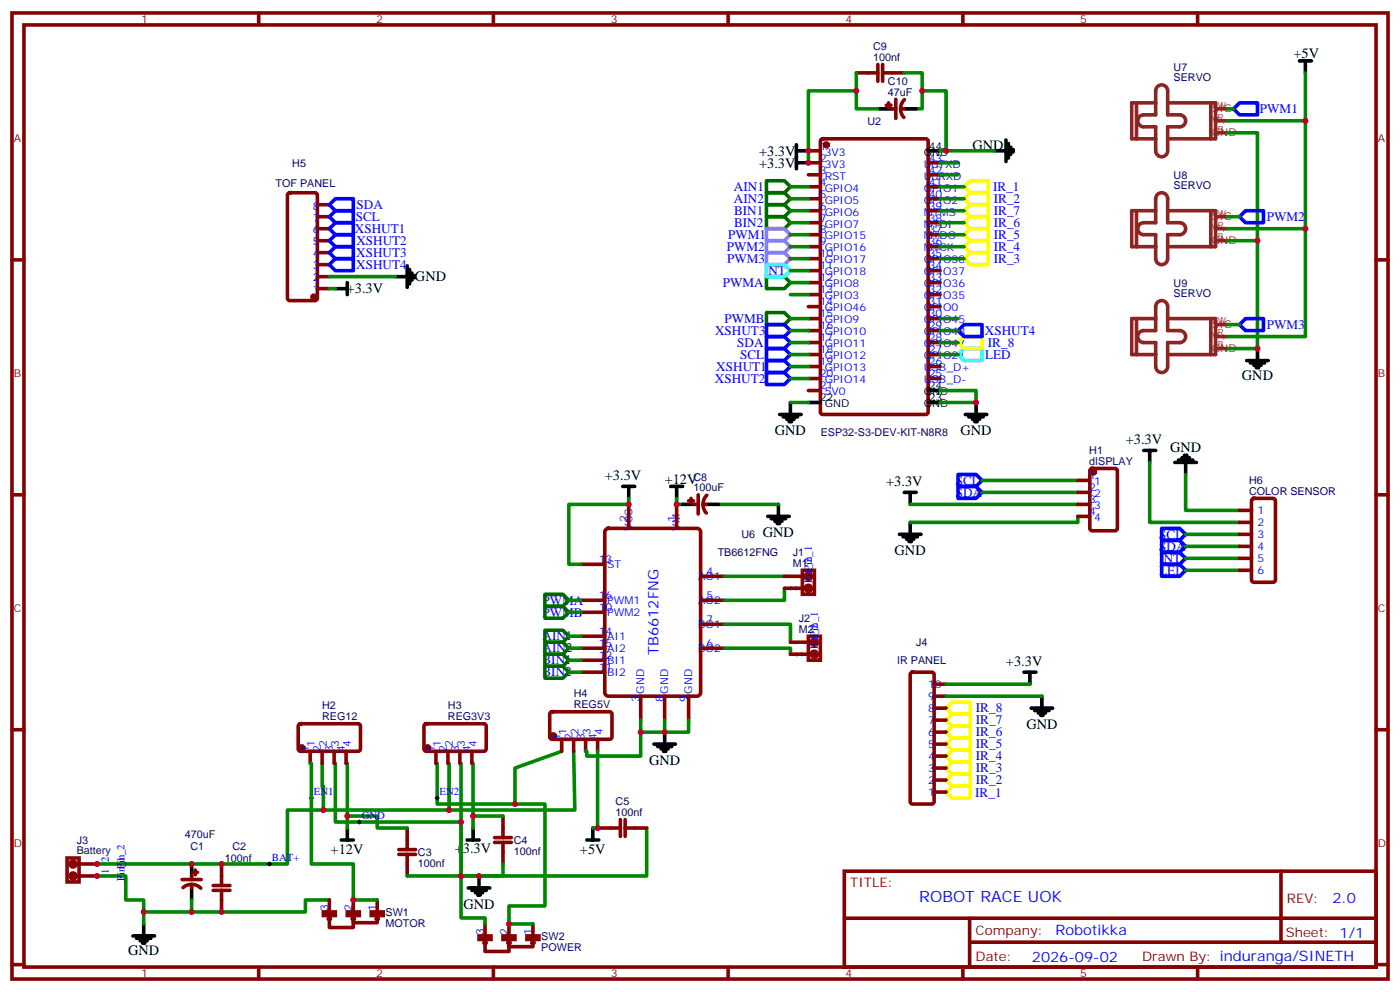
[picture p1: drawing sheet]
<svg xmlns="http://www.w3.org/2000/svg" width="412mm" height="292mm" viewBox="0 0 412 292" stroke-linecap="round" stroke-linejoin="round" font-family="sans-serif">
<g fill="none" stroke="#870000" stroke-width="1.1">
<path d="M3.5 3.8h405.4v284.3h-405.4zM7.1 7.3h398.2v277.3h-398.2zM76.2 3.8v3.5M145.3 3.8v3.5M214.5 3.8v3.5M258.6 19v4.9M260 19v4.9M283.6 3.8v3.5M352.8 3.8v3.5M252.2 21.4h6.4M260 21.4h6.3M261.1 31h1.4"/>
<path d="M261.8 30.3v1.4M262.8 32h1.1M263.9 29.2v5.7M265.3 32h1M266.4 29.3a3.8 3.8 0 0 0-.1 5.3M84.9 56.9l.5-.2h7.4l.6 .5 .1 30.6-.5 .6-7.6 .1-.7-.5v-30.6zM238.1 44.4h3.6M238.1 47.9h3.6M238.1 51.4h3.6M238.1 55h3.6M238.1 58.5h3.6M241.9 41.1l.5-.2h30.3l.6 .4 .1 80-.5 .6-30.5 .1-.7-.5v-79.9z"/>
<path d="M273.4 47.9h3.5M273.4 51.4h3.5M273.4 55h3.5M273.4 58.5h3.5M3.5 76.5h3.6M93.5 77.9h3.5M93.5 74.4h3.5M93.5 70.8h3.5M93.5 67.3h3.5M93.5 63.8h3.5M93.5 60.3h3.5M238.1 62h3.6"/>
<path d="M238.1 65.5h3.6M238.1 69.1h3.6M238.1 72.6h3.6M238.1 76.1h3.6M238.1 79.7h3.6M273.4 62h3.5M273.4 65.5h3.5M273.4 69.1h3.5M273.4 72.6h3.5M273.4 76.1h3.5M273.4 79.7h3.5M405.3 76.5h3.6"/>
<path d="M93.5 84.9h3.5M93.5 81.4h3.5M238.1 83.2h3.6M238.1 86.7h3.6M238.1 90.2h3.6M238.1 93.8h3.6M238.1 97.3h3.6M273.4 83.2h3.5M273.4 86.7h3.5M273.4 90.2h3.5M273.4 93.8h3.5M273.4 97.3h3.5"/>
<path d="M238.1 100.8h3.6M238.1 104.4h3.6M238.1 107.9h3.6M238.1 111.4h3.6M238.1 114.9h3.6M273.4 100.8h3.5M273.4 104.4h3.5M273.4 107.9h3.5M273.4 111.4h3.5M321.3 138.1l.4-.2h6.7l.7 .4v17.2l-.4 .7h-7l-.6-.5-.1-17.1zM3.5 145.6h3.6M178.4 155.9l.8-.4h26.1l.9 .4 .2 .7v47.2l-.5 .9-.6 .2h-26.1l-.8-.5-.2-.6v-47.2z"/>
<path d="M185.2 148.4v7.1M199.3 148.4v7.1M202.8 147.4h1.5M203.6 146.7v1.4M204.6 148.4h1.1M205.7 145.6v5.7M207.1 148.4h1M208.2 145.7a3.8 3.8 0 0 0-.1 5.3M317.5 148.4h3.5M317.5 141.4h3.5M317.5 144.9h3.5M317.5 152h3.5"/>
<path d="M365.1 150.2h3.6M365.1 153.7h3.6M365.1 157.3h3.6M368.9 146.9l.5-.2h5.6l.7 .4v23.6l-.5 .6-5.8 .1-.7-.5v-23.5zM405.3 145.6h3.6M171.1 176.7h7.1M171.1 166.1h7.1M206.4 169.6h7M206.4 176.7h7M231.1 169.6h5.3M231.1 173.1h5.3M365.1 160.8h3.6"/>
<path d="M365.1 164.3h3.6M365.1 167.9h3.6M171.1 190.8h7.1M171.1 197.8h7.1M171.1 194.3h7.1M171.1 187.3h7.1M171.1 180.2h7.1M206.4 183.7h7M206.4 190.8h7M232.8 189h5.3M232.8 192.5h5.3M268.3 198l.5-.2h5.7l.5 .2 .2 .5v37.4l-.3 .5-.4 .2h-5.7l-.5-.2-.2-.5v-37.4z"/>
<path d="M3.5 214.8h3.6M88.1 213.2l.4-.2 17.3 .1 .4 .6-.1 7-.6 .4h-17.2l-.5-.7v-6.7zM125.1 213.2l.5-.2 17.2 .1 .4 .6v7l-.7 .4h-17.2l-.4-.7v-6.7zM162.2 209.7l.4-.2h17.2l.5 .7-.1 7-.6 .4-17.2-.1-.5-.6v-6.7zM165.5 217.6v3.5M169 217.6v3.5M172.5 217.6v3.5M176 217.6v3.5M188.7 204.9v7M195.8 204.9v7M202.8 204.9v7M275.2 219h3.5"/>
<path d="M275.2 215.5h3.5M275.2 211.9h3.5M275.2 208.4h3.5M275.2 204.9h3.5M275.2 201.4h3.5M405.3 214.8h3.6M91.4 221.1v3.5M94.9 221.1v3.5M98.4 221.1v3.5M102 221.1v3.5M128.4 221.1v3.5M131.9 221.1v3.5"/>
<path d="M135.5 221.1v3.5M139 221.1v3.5M275.2 233.1h3.5M275.2 229.6h3.5M275.2 226.1h3.5M275.2 222.5h3.5M23.3 257.8h5.3M23.3 254.3h5.3M53.6 258.9h5.7M56.4 257.8v1.1M56.8 256.8h1.4M57.5 256v1.5"/>
<path d="M65.3 254.3v6.3M117.5 250h4.9M117.5 251.5h4.9M119.9 243.7v6.3M119.9 251.5v6.3M145.7 246.5h4.9M145.7 247.9h4.9M148.2 240.2v6.3M148.2 247.9v6.4M176.4 243.7h6.3M182.7 241.2v5M184.1 243.7h6.4"/>
<path d="M184.1 241.2v5M248.7 256.4h156.6v28.2h-156.6zM377.3 256.4v20.9M53.9 261.2a3.8 3.8 0 0 1 5.3 .2M56.4 260.3v1M62.8 262h4.9M62.8 260.6h4.9M65.3 262v6.4M95.2 268.4h3.6v1.1h-3.6zM97 269.5v3.5h7.1v-1.8M97 264.9v3.5M97 269.5l.4 1"/>
<path d="M97 269.5l-.3 1M102.3 268.4h3.5v1.1h-3.5zM104.1 269.5v2.1h7v-2.1M104.1 264.9v3.5M104.1 269.5l.3 1M104.1 269.5l-.4 1M109.4 268.4h3.5v1.1h-3.5zM111.1 264.9v3.5M111.1 269.5l.4 1M111.1 269.5l-.3 1M141.1 275.4h3.5v1.1h-3.5zM142.9 276.5v3.5h7v-1.7"/>
<path d="M142.9 271.9v3.5M142.9 276.5l.3 1.1M142.9 276.5l-.4 1.1M148.2 275.4h3.5v1.1h-3.5zM149.9 276.5v2.1h7.1v-2.1M149.9 271.9v3.5M149.9 276.5l.4 1.1M149.9 276.5l-.3 1.1M155.2 275.4h3.5v1.1h-3.5zM157 271.9v3.5M157 276.5l.3 1.1M157 276.5l-.4 1.1"/>
<path d="M248.7 270.2h156.5M285.6 277.3h119.6M285.6 270.2v14.2M3.5 283.9h3.6M76.2 284.6v3.5M145.3 284.6v3.5M214.5 284.6v3.5M283.6 284.6v3.5M352.8 284.6v3.5M405.3 283.9h3.6"/>
</g>
<g fill="#870000" stroke="#870000" stroke-width="1.1">
<circle cx="243.4" cy="42.6" r=".53"/>
<circle cx="88.9" cy="220.1" r=".53"/>
<circle cx="125.9" cy="220.1" r=".53"/>
<circle cx="163" cy="216.5" r=".53"/>
<circle cx="92.4" cy="87.4" r=".53"/>
<circle cx="322.1" cy="138.9" r=".53"/>
</g>
<g fill="none" stroke="#000" stroke-width="1.1">
<path d="M382.8 17.9h3.5M384.5 17.9v3.5M259.3 32h3.5M266.3 32h3.6M234.6 44.4h3.5M234.6 42.6v7.1M234.6 47.9h3.5M273.4 44.4h3.5M292.8 44.4h3.5M296.3 41.2v6.4M297 42.3v4.2M297.7 43.3v2.1"/>
<path d="M298.4 44v.7M119.9 78.2v6.4M120.6 79.3v4.2M98.8 84.9h3.5M102.3 83.2v3.5M116.4 81.4h3.5M121.4 80.4v2.1M122.1 81.1v.7M232.8 118.5v3.5M238.1 118.5h3.6M273.4 118.5h3.5M273.4 114.9h3.5"/>
<path d="M287.5 118.5v3.5M367.2 106.1h6.4M368.3 106.8h4.2M369.4 107.5h2.1M370.1 108.2h.7M370.4 102.6v3.5M229.7 122h6.3M230.7 122.7h4.2M231.8 123.4h2.1M232.5 124.1h.7M284.3 122h6.4M285.4 122.7h4.2"/>
<path d="M286.5 123.4h2.1M287.2 124.1h.7M336.9 132.6h3.5M338.7 132.6v3.5M346.1 136.1h6.3M347.1 135.4h4.3M348.2 134.7h2.1M348.9 134h.7M349.2 136.1v3.5M183.4 143.2h3.6M185.2 143.2v3.5M197.6 143.2h3.5"/>
<path d="M199.3 143.2v3.5M201.1 148.4h3.5M208.1 148.4h3.6M226.1 152h6.4M227.2 152.7h4.2M228.2 153.4h2.2M229 154.1h.7M229.3 148.4v3.6M264.9 157.3h6.4M266 158h4.2M266.3 144.9h3.6M267.1 158.7h2.1"/>
<path d="M267.8 159.4h.7M268.1 144.9v3.5M268.1 153.7v3.6M301.6 197.8h3.6M303.4 197.8v3.6M192.6 219h6.4M193.7 219.7h4.2M195.8 215.5v3.5M303.7 208.4h6.4M304.8 209.1h4.2M305.9 209.8h2.1M306.6 210.5h.7"/>
<path d="M306.9 204.9v3.5M194.7 220.4h2.1M195.4 221.1h.7M56.4 254.3v3.5M100.5 247.2h3.6M102.3 243.7v3.5M137.6 247.2h3.5M139.3 243.7v3.5M141.1 257.8v3.5M172.9 247.2h3.5M174.6 243.7v3.5M39.2 275.4h6.3"/>
<path d="M40.2 276.2h4.2M41.3 276.9h2.1M42 277.6h.7M42.3 271.9v3.5M56.4 261.3v3.6M137.9 261.3h6.4M139 262h4.2M140.1 262.7h2.1M140.8 263.5h.7"/>
</g>
<g fill="none" stroke="#8c2424" stroke-width="1.1">
<path d="M334.8 30.3v10.6M340.4 30.3h-7v10.6h7M340.9 25.5a1.76 1.76 0 0 1 2-.4 1.76 1.76 0 0 1 1.1 1.6v7.1h3.5a1.76 1.76 0 0 1 1.8 1.8 1.76 1.76 0 0 1-1.8 1.7h-3.5v7.1a1.76 1.76 0 0 1-1.8 1.7 1.76 1.76 0 0 1-1.8-1.7v-7.1h-3.5a1.76 1.76 0 0 1-1.8-1.7 1.76 1.76 0 0 1 1.8-1.8h3.5v-7.1zM344 30.3h14.1v10.6h-14.1M356.7 30.3v10.6M358.1 39.1h3.5M358.1 35.6h3.5M358.1 32h3.5M340.9 57.2a1.76 1.76 0 0 1 2-.3 1.76 1.76 0 0 1 1.1 1.6v7h3.5a1.76 1.76 0 0 1 1.8 1.8 1.76 1.76 0 0 1-1.8 1.8h-3.5v7a1.76 1.76 0 0 1-1.8 1.8 1.76 1.76 0 0 1-1.8-1.8v-7h-3.5a1.76 1.76 0 0 1-1.8-1.8 1.76 1.76 0 0 1 1.8-1.8h3.5v-7zM334.8 62v10.6M340.4 62h-7v10.6h7M344 62h14.1v10.6h-14.1"/>
<path d="M356.7 62v10.6M358.1 70.8h3.5M358.1 67.3h3.5M358.1 63.8h3.5M334.8 93.8v10.6M340.4 93.8h-7v10.6h7M340.9 89a1.76 1.76 0 0 1 2-.4 1.76 1.76 0 0 1 1.1 1.6v7.1h3.5a1.76 1.76 0 0 1 1.8 1.8 1.76 1.76 0 0 1-1.8 1.7h-3.5v7.1a1.76 1.76 0 0 1-1.8 1.7 1.76 1.76 0 0 1-1.8-1.7v-7.1h-3.5a1.76 1.76 0 0 1-1.8-1.7 1.76 1.76 0 0 1 1.8-1.8h3.5v-7.1zM344 93.8h14.1v10.6h-14.1M356.7 93.8v10.6M358.1 99.1h3.5M358.1 95.5h3.5M358.1 102.6h3.5"/>
</g>
<g fill="none" stroke="#008700" stroke-width="1.1">
<path d="M252.2 21.4v10.6h7.1M252.2 26.7h-14.1v21.2M266.3 21.4h5.3v10.6h-1.7M271.6 26.7h7.1v17.7M361.6 39.1h8.8v63.5h-8.8M361.6 32h1.8M384.5 21.4v14.2h-22.9M384.5 35.6v63.5h-22.9M232.8 55h5.3M232.8 58.5h5.3M276.9 44.4h15.9M276.9 47.9h5.3"/>
<path d="M276.9 51.4h5.3M276.9 55h7.1M276.9 58.5h7.1M232.8 62h5.3M232.8 65.5h5.3M232.8 69.1h5.3M232.8 72.6h5.3M232.8 76.1h5.3M232.8 79.7h5.3M276.9 62h7.1M276.9 65.5h7.1M276.9 69.1h7.1"/>
<path d="M276.9 72.6h7.1M276.9 76.1h7.1M361.6 70.8h8.8M361.6 67.3h22.9M361.6 63.8h3.5M97 84.9h1.8M97 81.4h19.4M232.8 83.2h5.3M232.8 93.8h5.3M232.8 86.7h5.3M232.8 97.3h5.3M276.9 93.8h5.3"/>
<path d="M276.9 97.3h5.3M361.6 95.5h3.5M232.8 118.5h5.3M232.8 100.8h5.3M232.8 104.4h5.3M232.8 107.9h5.3M232.8 111.4h5.3M276.9 114.9h10.6v3.6h-10.6M276.9 100.8h5.3M276.9 104.4h5.3M338.7 136.1v17.6h26.4M349.2 139.6v10.6h15.9"/>
<path d="M185.2 146.7v1.7h-17.6v17.7h3.5M199.3 146.7v1.7h1.8M211.7 148.4h17.6M268.1 148.4h49.4M289.3 144.9h28.2M289.3 141.4h28.2M317.5 152v1.7h-49.4M349.2 157.3h15.9M167.6 176.7h3.5M213.4 169.6h17.7M231.1 173.1v3.6h-17.7M349.2 160.8h15.9"/>
<path d="M349.2 164.3h15.9M349.2 167.9h15.9M167.6 197.8h3.5M167.6 194.3h3.5M167.6 190.8h3.5M167.6 187.3h3.5M167.6 180.2h3.5M213.4 183.7h19.4v5.3M213.4 190.8h19.4v1.7M188.7 211.9v3.6h7.1v-3.6M188.7 215.5v7h-15.8v-1.4h-.4M202.8 211.9v3.6h-7"/>
<path d="M278.7 201.4h24.7M278.7 204.9h28.2M91.4 224.6h.3v29.7h12.4v10.6h7M94.9 224.6v6.8h.3v7h37.1M95.2 238.4h-10.5v15.9h-56.5M98.4 224.6h.4v17.3h37v15.9h12.4v-3.5M102 224.6h.3v19.1M135.5 224.6h.3v33.2h54.7v-14.1M139 224.6h.3v19.1M151.7 236.6h8.8v30h-10.6v5.3h7.1M165.5 221.1l-13.8 5v10.5h-22.9v-12h-.4M169 221.1l.3 17.3h-37v-13.8h-.4"/>
<path d="M176 221.1v22.6M28.2 257.8h8.8v7.1h5.3v7M102.3 240.2h8.8v3.5h8.8M119.9 257.8h15.9v12.4h7.1v1.7M139.3 240.2h8.9M174.6 243.7h1.8M42.3 268.4h14.1M56.4 264.9v3.5h33.6v-3.5h7"/>
</g>
<g fill="none" stroke="#00f" stroke-width="1.1">
<path d="M365.1 30.3h5.3v3.5h-5.3l-1.7-1.8zM97 60.3l1.8-1.8h5.3v3.5h-5.3zM97 63.8l1.8-1.8h5.3v3.5h-5.3zM97 67.3l1.8-1.8h5.3v3.6h-5.3zM97 70.8l1.8-1.7h5.3v3.5h-5.3zM97 77.9l1.8-1.8h5.3v3.6h-5.3zM98.8 72.6h5.3v3.5h-5.3l-1.8-1.7zM365.1 63.8l1.8-1.8h5.3v3.5h-5.3zM225.8 99.1h5.3l1.7 1.7-1.7 1.8h-5.3zM225.8 95.5h5.3l1.7 1.8-1.7 1.8h-5.3zM282.2 97.3l1.8-1.8h5.3v3.6h-5.3zM365.1 95.5l1.8-1.7h5.3v3.5h-5.3z"/>
<path d="M225.8 106.1h5.3l1.7 1.8-1.7 1.7h-5.3zM225.8 102.6h5.3l1.7 1.8-1.7 1.7h-5.3zM225.8 109.6h5.3l1.7 1.8-1.7 1.8h-5.3zM282.2 139.6h5.3l1.8 1.8-1.8 1.8h-5.3zM282.2 143.2h5.3l1.8 1.7-1.8 1.8h-5.3zM342.2 155.5h5.3l1.7 1.8-1.7 1.7h-5.3zM342.2 159h5.3l1.7 1.8-1.7 1.8h-5.3zM342.2 162.6h5.3l1.7 1.7-1.7 1.8h-5.3zM342.2 166.1h5.3l1.7 1.8-1.7 1.7h-5.3z"/>
</g>
<path d="M225.8 56.7h5.3l1.7 1.8-1.7 1.8h-5.3zM225.8 53.2h5.3l1.7 1.8-1.7 1.7h-5.3zM225.8 63.8h5.3l1.7 1.7-1.7 1.8h-5.3zM225.8 60.3h5.3l1.7 1.7-1.7 1.8h-5.3zM225.8 92h5.3l1.7 1.8-1.7 1.7h-5.3zM225.8 81.4h5.3l1.7 1.8-1.7 1.7h-5.3zM160.5 174.9h5.3l1.8 1.8-1.8 1.7h-5.3zM160.5 178.4h5.3l1.8 1.8-1.8 1.8h-5.3zM160.5 185.5h5.3l1.8 1.8-1.8 1.7h-5.3zM160.5 189h5.3l1.8 1.8-1.8 1.7h-5.3zM160.5 192.5h5.3l1.8 1.8-1.8 1.8h-5.3zM160.5 196.1h5.3l1.8 1.7-1.8 1.8h-5.3z" fill="none" stroke="#060" stroke-width="1.1"/>
<path d="M225.8 67.3h5.3l1.7 1.8-1.7 1.7h-5.3zM225.8 70.8h5.3l1.7 1.8-1.7 1.8h-5.3zM225.8 74.4h5.3l1.7 1.7-1.7 1.8h-5.3z" fill="none" stroke="#f0f" stroke-width="1.1"/>
<path d="M225.8 77.9h5.3l1.7 1.8-1.7 1.7h-5.3zM282.2 104.4l1.8-1.8h5.3v3.5h-5.3z" fill="none" stroke="#0ff" stroke-width="1.1"/>
<g fill="none" stroke="#ff0" stroke-width="1.1">
<path d="M284 55l1.8-1.8h5.2v3.5h-5.2zM284 58.5l1.8-1.8h5.2v3.6h-5.2zM284 76.1l1.8-1.7h5.2v3.5h-5.2zM284 72.6l1.8-1.8h5.2v3.6h-5.2zM284 65.5l1.8-1.7h5.2v3.5h-5.2zM284 62l1.8-1.7h5.2v3.5h-5.2zM284 69.1l1.8-1.8h5.2v3.5h-5.2zM282.2 100.8l1.8-1.7h5.3v3.5h-5.3zM278.7 219l1.8-1.8h5.3v3.6h-5.3zM278.7 215.5l1.8-1.8h5.3v3.5h-5.3zM278.7 211.9l1.8-1.7h5.3v3.5h-5.3zM278.7 208.4l1.8-1.7h5.3v3.5h-5.3z"/>
<path d="M278.7 233.1l1.8-1.7h5.3v3.5h-5.3zM278.7 229.6l1.8-1.8h5.3v3.6h-5.3zM278.7 226.1l1.8-1.8h5.3v3.5h-5.3zM278.7 222.5l1.8-1.7h5.3v3.5h-5.3z"/>
</g>
<g fill="none" stroke="#a10000" stroke-width="1.1">
<path d="M236.4 167.9h3.5v7h-3.5zM237.4 169.2l1.2 1.1M237.4 172.7l1.2 1.1M237.6 168.9l1.2 1.2M237.6 172.4l1.2 1.2M238.1 187.3h3.6v7h-3.6zM239 192.5a.88 .88 0 0 1 1.2-.8 .88 .88 0 0 1 .3 1.5 .88 .88 0 0 1-1.4-.3l-.1-.4M239.1 188.6l1.2 1.1M239.1 192.1l1.2 1.2M239.4 188.3l1.2 1.2M239.4 191.8l1.2 1.2M19.8 252.5h3.5v7.1h-3.5z"/>
<path d="M20.8 257.4l1.2 1.1M20.8 253.8l1.2 1.2M21.1 257.1l1.2 1.2M21.1 253.6l1.2 1.1"/>
<circle cx="238.1" cy="169.6" r=".88"/>
<circle cx="238.1" cy="173.1" r=".88"/>
<circle cx="239.9" cy="189" r=".88"/>
<circle cx="21.5" cy="254.3" r=".88"/>
<circle cx="21.5" cy="257.8" r=".88"/>
</g>
<path d="M91.4 234.9h.7M91.7 234.5v.7M128.4 234.9h.7M128.8 234.5v.7M79 254.3h.7M79.4 253.9v.7M105.5 241.9h.7M105.8 241.6v.7" fill="none" stroke="#000" stroke-width=".74"/>
<g fill="#c00">
<circle cx="370.4" cy="70.8" r=".88"/>
<circle cx="370.4" cy="102.6" r=".88"/>
<circle cx="384.5" cy="35.6" r=".88"/>
<circle cx="384.5" cy="67.3" r=".88"/>
<circle cx="195.8" cy="215.5" r=".88"/>
<circle cx="287.5" cy="118.5" r=".88"/>
<circle cx="185.2" cy="148.4" r=".88"/>
<circle cx="135.8" cy="241.9" r=".88"/>
<circle cx="132.3" cy="238.4" r=".88"/>
<circle cx="135.8" cy="257.8" r=".88"/>
<circle cx="95.3" cy="238.4" r=".88"/>
<circle cx="56.4" cy="254.3" r=".88"/>
<circle cx="65.3" cy="254.3" r=".88"/>
<circle cx="42.3" cy="268.4" r=".88"/>
<circle cx="56.4" cy="268.4" r=".88"/>
<circle cx="139.3" cy="240.2" r=".88"/>
<circle cx="102.3" cy="240.2" r=".88"/>
<circle cx="278.7" cy="44.4" r=".88"/>
<circle cx="271.6" cy="26.7" r=".88"/>
<circle cx="238.1" cy="44.4" r=".88"/>
<circle cx="252.2" cy="26.7" r=".88"/>
<circle cx="238.1" cy="47.9" r=".88"/>
<circle cx="199.3" cy="148.4" r=".88"/>
<circle cx="141.1" cy="257.8" r=".88"/>
<circle cx="28.6" cy="257.8" r=".88"/>
<circle cx="28.6" cy="254.3" r=".88"/>
<circle cx="188.7" cy="215.5" r=".88"/>
<circle cx="176" cy="243.7" r=".88"/>
<circle cx="151.7" cy="236.6" r=".88"/>
<circle cx="65.3" cy="268.4" r=".88"/>
<circle cx="104.1" cy="264.9" r=".88"/>
<circle cx="149.9" cy="271.9" r=".88"/>
</g>
<text font-size="4.6" fill="#00f" x="270.8" y="265.4">ROBOT RACE UOK</text>
<g font-size="4.2">
<text x="381" y="17.2">+5V</text>
<text x="223.6" y="45.8">+3.3V</text>
<text x="286.5" y="44.1">GND</text>
<text x="223.6" y="49.3">+3.3V</text>
<text x="122.2" y="82.8">GND</text>
<text x="102.1" y="86.4">+3.3V</text>
<text x="365.8" y="111.8">GND</text>
<text x="228.2" y="128.1">GND</text>
<text x="282.9" y="128.1">GND</text>
<text x="331.6" y="130.8">+3.3V</text>
<text x="344.7" y="132.9">GND</text>
<text x="178.2" y="141.4">+3.3V</text>
<text x="195.8" y="142.5">+12V</text>
<text x="261.1" y="143.2">+3.3V</text>
<text x="224.7" y="158">GND</text>
<text x="263.5" y="163.3">GND</text>
<text x="296.3" y="196.1">+3.3V</text>
<text x="302.3" y="214.5">GND</text>
<text x="191.2" y="225.1">GND</text>
<text x="97.4" y="251.2">+12V</text>
<text x="134" y="251.1">+3.3V</text>
<text x="170.8" y="251.2">+5V</text>
<text x="136.5" y="267.4">GND</text>
<text x="37.7" y="281.1">GND</text>
</g>
<g font-size="4.2" fill="#00f">
<text x="193.9" y="192.7" transform="rotate(-90 193.9 192.7)">TB6612FNG</text>
<text x="392.5" y="265.7">2.0</text>
<text x="310.9" y="275.2">Robotikka</text>
<text x="304" y="283">2026-09-02</text>
</g>
<g font-size="3.9" fill="#00f">
<text x="371.1" y="33.3">PWM1</text>
<text x="216.2" y="59.9">AIN2</text>
<text x="216.2" y="56.3">AIN1</text>
<text x="292.6" y="56.3">IR_1</text>
<text x="292.8" y="59.7">IR_2</text>
<text x="104.8" y="65.2">SCL</text>
<text x="105.1" y="61.7">SDA</text>
<text x="216.2" y="63.4">BIN1</text>
<text x="292.8" y="63.3">IR_7</text>
<text x="373.1" y="65.1">PWM2</text>
<text x="104.6" y="68.6">XSHUT1</text>
<text x="214.5" y="70.3">PWM1</text>
<text x="216.2" y="66.9">BIN2</text>
<text x="292.8" y="66.8">IR_6</text>
<text x="292.8" y="70.3">IR_5</text>
<text x="104.9" y="75.6">XSHUT3</text>
<text x="105" y="72.1">XSHUT2</text>
<text x="214.1" y="73.8">PWM2</text>
<text x="214.2" y="77.3">PWM3</text>
<text x="292.8" y="77.4">IR_3</text>
<text x="292.8" y="73.9">IR_4</text>
<text x="104.9" y="79.2">XSHUT4</text>
<text x="225.1" y="80.9">INT</text>
<text x="212.9" y="84.6">PWMA</text>
<text x="213.4" y="95.1">PWMB</text>
<text x="210.7" y="98.6">XSHUT3</text>
<text x="290.1" y="98.6">XSHUT4</text>
<text x="373.1" y="96.9">PWM3</text>
<text x="217.2" y="102">SDA</text>
<text x="218" y="105.6">SCL</text>
<text x="290.2" y="105.6">LED</text>
<text x="291" y="102.1">IR_8</text>
<text x="210.6" y="112.7">XSHUT2</text>
<text x="211" y="109.1">XSHUT1</text>
<text x="281.5" y="142.7">SCL</text>
<text x="281.5" y="146.2">SDA</text>
<text x="341.5" y="158.5">SCL</text>
<text x="341.5" y="162.1">SDA</text>
<text x="341.5" y="165.6">INT</text>
<text x="341.5" y="169.1">LED</text>
<text x="159.8" y="177.9">PWMA</text>
<text x="159.8" y="181.5">PWMB</text>
<text x="159.8" y="188.5">AIN1</text>
<text x="159.8" y="192">AIN2</text>
<text x="159.8" y="195.6">BIN1</text>
<text x="159.8" y="199.1">BIN2</text>
<text x="287.5" y="209.7">IR_8</text>
<text x="287.5" y="213.2">IR_7</text>
<text x="287.5" y="220.3">IR_5</text>
<text x="287.5" y="216.7">IR_6</text>
<text x="287.5" y="227.3">IR_3</text>
<text x="287.5" y="223.8">IR_4</text>
<text x="287.5" y="230.8">IR_2</text>
<text x="287.3" y="234.4">IR_1</text>
</g>
<g font-size="3.9" fill="#800">
<text x="250.5" y="261">TITLE:</text>
<text x="379.1" y="265.7">REV:</text>
<text x="287.4" y="275.2">Company:</text>
<text x="378.7" y="275.8">Sheet: 1/1</text>
<text x="287.4" y="282.9">Date:</text>
<text x="336.4" y="282.9">Drawn By: induranga/SINETH</text>
</g>
<g font-size="3.2" fill="#800">
<text x="41.6" y="6.8">1</text>
<text x="110.8" y="6.8">2</text>
<text x="179.9" y="6.8">3</text>
<text x="249.1" y="6.8">4</text>
<text x="318.2" y="6.8">5</text>
<text x="4.1" y="41.9">A</text>
<text x="405.9" y="41.9">A</text>
<text x="4.1" y="111.1">B</text>
<text x="405.9" y="111.1">B</text>
<text x="4.1" y="180.2">C</text>
<text x="405.9" y="180.2">C</text>
<text x="4.1" y="249.3">D</text>
<text x="405.9" y="249.3">D</text>
<text x="41.6" y="287.6">1</text>
<text x="110.8" y="287.6">2</text>
<text x="179.9" y="287.6">3</text>
<text x="249.1" y="287.6">4</text>
<text x="318.2" y="287.6">5</text>
</g>
<g font-size="3.2" fill="#000080">
<text x="257.2" y="17.9">100nf</text>
<text x="257.2" y="14.7">C9</text>
<text x="345.7" y="23.9">SERVO</text>
<text x="345.7" y="21">U7</text>
<text x="261.6" y="28.2">47uF</text>
<text x="261.6" y="25">C10</text>
<text x="255.5" y="36.7">U2</text>
<text x="86.1" y="49.1">H5</text>
<text x="345.7" y="52.7">U8</text>
<text x="81.1" y="55">TOF PANEL</text>
<text x="345.7" y="55.7">SERVO</text>
<text x="345.7" y="87.4">SERVO</text>
<text x="345.7" y="84.5">U9</text>
<text x="241.8" y="128.3">ESP32-S3-DEV-KIT-N8R8</text>
<text x="320.9" y="136.8">dISPLAY</text>
<text x="320.9" y="133.6">H1</text>
<text x="204.3" y="141.4">C8</text>
<text x="368" y="142.6">H6</text>
<text x="204.3" y="144.6">100uF</text>
<text x="368" y="145.6">COLOR SENSOR</text>
<text x="218.4" y="158.3">U6</text>
<text x="211.4" y="163.6">TB6612FNG</text>
<text x="233.6" y="166.8">M1</text>
<text x="233.6" y="163.7">J1</text>
<text x="235.3" y="183.1">J2</text>
<text x="235.3" y="186.2">M2</text>
<text x="269.9" y="190.1">J4</text>
<text x="264.3" y="195.5">IR PANEL</text>
<text x="94.9" y="208.8">H2</text>
<text x="131.9" y="208.8">H3</text>
<text x="169" y="208.4">REG5V</text>
<text x="169" y="205.2">H4</text>
<text x="94.9" y="211.9">REG12</text>
<text x="131.9" y="211.9">REG3V3</text>
<text x="181.3" y="237">C5</text>
<text x="181.3" y="240.2">100nf</text>
<text x="22.6" y="251.5">Battery</text>
<text x="22.6" y="248.3">J3</text>
<text x="54.5" y="246.6">470uF</text>
<text x="56.1" y="250.1">C1</text>
<text x="68.5" y="250.1">C2</text>
<text x="123.1" y="251.9">C3</text>
<text x="151.3" y="251.6">100nf</text>
<text x="151.3" y="248.4">C4</text>
<text x="66.3" y="253.7">100nf</text>
<text x="123.1" y="255.1">100nf</text>
<text x="113.6" y="269.7">SW1</text>
<text x="113.6" y="272.9">MOTOR</text>
<text x="159.5" y="280">POWER</text>
<text x="159.5" y="276.8">SW2</text>
</g>
<g font-size="3.2" fill="#8d2323">
<text x="357" y="33.1">SIG</text>
<text x="357" y="40.1">GND</text>
<text x="357" y="36.6">V+</text>
<text x="357" y="64.8">SIG</text>
<text x="357" y="71.9">GND</text>
<text x="357" y="68.4">V+</text>
<text x="357" y="100.1">V+</text>
<text x="357" y="96.6">SIG</text>
<text x="357" y="103.6">GND</text>
</g>
<g font-size="3.2" fill="#00f">
<text x="241.5" y="44">1</text>
<text x="241.5" y="47.6">2</text>
<text x="243" y="45.8">3V3</text>
<text x="273.6" y="47.6">43</text>
<text x="241.5" y="51.1">3</text>
<text x="243" y="49.3">3V3</text>
<text x="243" y="52.8">RST</text>
<text x="272.1" y="52.8">U0RXD</text>
<text x="272.1" y="49.3">U0TXD</text>
<text x="273.6" y="51.1">42</text>
<text x="241.5" y="54.6">4</text>
<text x="241.5" y="58.1">5</text>
<text x="243" y="56.4">GPIO4</text>
<text x="243" y="59.9">GPIO5</text>
<text x="272.1" y="59.9">GPIO2</text>
<text x="272.1" y="56.4">GPIO1</text>
<text x="273.6" y="58.1">40</text>
<text x="273.6" y="54.6">41</text>
<text x="92.2" y="65.2">7</text>
<text x="92.2" y="61.7">8</text>
<text x="241.5" y="61.7">6</text>
<text x="241.5" y="65.2">7</text>
<text x="243" y="63.4">GPIO6</text>
<text x="272.1" y="63.4">MTMS</text>
<text x="273.6" y="65.2">38</text>
<text x="273.6" y="61.7">39</text>
<text x="92.2" y="68.7">6</text>
<text x="241.5" y="68.7">8</text>
<text x="243" y="67">GPIO7</text>
<text x="243" y="70.5">GPIO15</text>
<text x="272.1" y="70.5">MTDO</text>
<text x="272.1" y="67">MTDI</text>
<text x="273.6" y="68.7">37</text>
<text x="92.2" y="75.8">4</text>
<text x="92.2" y="72.2">5</text>
<text x="241.5" y="72.2">9</text>
<text x="241.5" y="75.8">10</text>
<text x="243" y="74">GPIO16</text>
<text x="243" y="77.5">GPIO17</text>
<text x="272.1" y="77.5">GPIO38</text>
<text x="272.1" y="74">MTCK</text>
<text x="273.6" y="75.8">35</text>
<text x="273.6" y="72.2">36</text>
<text x="92.2" y="82.8">2</text>
<text x="92.2" y="79.3">3</text>
<text x="241.5" y="79.3">11</text>
<text x="241.5" y="82.8">12</text>
<text x="243" y="81.1">GPIO18</text>
<text x="272.1" y="81.1">GPIO37</text>
<text x="273.6" y="82.8">33</text>
<text x="273.6" y="79.3">34</text>
<text x="92.2" y="86.4">1</text>
<text x="241.5" y="86.4">13</text>
<text x="241.5" y="89.9">14</text>
<text x="243" y="84.6">GPIO8</text>
<text x="243" y="88.1">GPIO3</text>
<text x="272.1" y="88.1">GPIO35</text>
<text x="272.1" y="84.6">GPIO36</text>
<text x="273.6" y="89.9">31</text>
<text x="273.6" y="86.4">32</text>
<text x="241.5" y="93.4">15</text>
<text x="243" y="91.7">GPIO46</text>
<text x="243" y="95.2">GPIO9</text>
<text x="272.1" y="95.2">GPIO45</text>
<text x="272.1" y="91.7">GPIO0</text>
<text x="273.6" y="93.4">30</text>
<text x="241.5" y="96.9">16</text>
<text x="241.5" y="100.5">17</text>
<text x="243" y="98.7">GPIO10</text>
<text x="272.1" y="98.7">GPIO48</text>
<text x="273.6" y="100.5">28</text>
<text x="273.6" y="96.9">29</text>
<text x="241.5" y="104">18</text>
<text x="241.5" y="107.5">19</text>
<text x="243" y="102.2">GPIO11</text>
<text x="243" y="105.8">GPIO12</text>
<text x="272.1" y="105.8">GPIO21</text>
<text x="272.1" y="102.2">GPIO47</text>
<text x="273.6" y="107.5">26</text>
<text x="273.6" y="104">27</text>
<text x="241.5" y="111.1">20</text>
<text x="243" y="109.3">GPIO13</text>
<text x="243" y="112.8">GPIO14</text>
<text x="272.1" y="112.8">USB_D-</text>
<text x="272.1" y="109.3">USB_D+</text>
<text x="273.6" y="111.1">25</text>
<text x="241.5" y="114.6">21</text>
<text x="243" y="116.3">5V0</text>
<text x="320.9" y="141">1</text>
<text x="322.3" y="142.8">1</text>
<text x="320.9" y="144.6">2</text>
<text x="320.9" y="148.1">3</text>
<text x="322.3" y="146.3">2</text>
<text x="322.3" y="149.9">3</text>
<text x="184.9" y="153.7" transform="rotate(-90 184.9 153.7)">2</text>
<text x="199" y="153.7" transform="rotate(-90 199 153.7)">1</text>
<text x="320.9" y="151.6">4</text>
<text x="322.3" y="153.4">4</text>
<text x="370.4" y="151.3">1</text>
<text x="370.4" y="154.8">2</text>
<text x="186.3" y="156.2" transform="rotate(-90 186.3 156.2)">VCC</text>
<text x="200.4" y="156.2" transform="rotate(-90 200.4 156.2)">VM</text>
<text x="370.4" y="158.3">3</text>
<text x="370.4" y="161.9">4</text>
<text x="176.4" y="165.7">13</text>
<text x="178.9" y="167.1">ST</text>
<text x="370.4" y="165.4">5</text>
<text x="205.7" y="170.7">AO1</text>
<text x="208.1" y="169.3">4</text>
<text x="234.6" y="173.8" transform="rotate(-90 234.6 173.8)">2</text>
<text x="234.6" y="170.3" transform="rotate(-90 234.6 170.3)">1</text>
<text x="239.2" y="171.6" transform="rotate(-90 239.2 171.6)">Pin_2</text>
<text x="239.2" y="168" transform="rotate(-90 239.2 168)">Pin_1</text>
<text x="370.4" y="168.9">6</text>
<text x="176.4" y="179.8">10</text>
<text x="176.4" y="176.3">16</text>
<text x="178.9" y="177.7">PWM1</text>
<text x="205.7" y="177.7">AO2</text>
<text x="208.1" y="176.3">5</text>
<text x="178.9" y="181.3">PWM2</text>
<text x="205.7" y="184.8">BO1</text>
<text x="208.1" y="183.4">7</text>
<text x="176.4" y="190.4">15</text>
<text x="176.4" y="186.9">14</text>
<text x="178.9" y="191.8">AI2</text>
<text x="178.9" y="188.3">AI1</text>
<text x="205.7" y="191.8">BO2</text>
<text x="208.1" y="190.4">6</text>
<text x="236.4" y="189.7" transform="rotate(-90 236.4 189.7)">1</text>
<text x="240.9" y="191" transform="rotate(-90 240.9 191)">Pin_2</text>
<text x="240.9" y="187.4" transform="rotate(-90 240.9 187.4)">Pin_1</text>
<text x="176.4" y="197.5">11</text>
<text x="176.4" y="194">12</text>
<text x="178.9" y="195.4">BI1</text>
<text x="236.4" y="193.3" transform="rotate(-90 236.4 193.3)">2</text>
<text x="178.9" y="198.9">BI2</text>
<text x="273.4" y="202.4">10</text>
<text x="188.4" y="206.7" transform="rotate(-90 188.4 206.7)">3</text>
<text x="189.8" y="204.2" transform="rotate(-90 189.8 204.2)">GND</text>
<text x="195.4" y="206.7" transform="rotate(-90 195.4 206.7)">8</text>
<text x="196.8" y="204.2" transform="rotate(-90 196.8 204.2)">GND</text>
<text x="202.5" y="206.7" transform="rotate(-90 202.5 206.7)">9</text>
<text x="203.9" y="204.2" transform="rotate(-90 203.9 204.2)">GND</text>
<text x="273.4" y="209.5">8</text>
<text x="273.4" y="206">9</text>
<text x="273.4" y="213">7</text>
<text x="91" y="221.3" transform="rotate(-90 91 221.3)">1</text>
<text x="92.8" y="219.8" transform="rotate(-90 92.8 219.8)">1</text>
<text x="94.5" y="221.3" transform="rotate(-90 94.5 221.3)">2</text>
<text x="96.3" y="219.8" transform="rotate(-90 96.3 219.8)">2</text>
<text x="98.1" y="221.3" transform="rotate(-90 98.1 221.3)">3</text>
<text x="99.8" y="219.8" transform="rotate(-90 99.8 219.8)">3</text>
<text x="101.6" y="221.3" transform="rotate(-90 101.6 221.3)">4</text>
<text x="103.4" y="219.8" transform="rotate(-90 103.4 219.8)">4</text>
<text x="128.1" y="221.3" transform="rotate(-90 128.1 221.3)">1</text>
<text x="129.8" y="219.8" transform="rotate(-90 129.8 219.8)">1</text>
<text x="131.6" y="221.3" transform="rotate(-90 131.6 221.3)">2</text>
<text x="133.3" y="219.8" transform="rotate(-90 133.3 219.8)">2</text>
<text x="135.1" y="221.3" transform="rotate(-90 135.1 221.3)">3</text>
<text x="136.9" y="219.8" transform="rotate(-90 136.9 219.8)">3</text>
<text x="138.6" y="221.3" transform="rotate(-90 138.6 221.3)">4</text>
<text x="140.4" y="219.8" transform="rotate(-90 140.4 219.8)">4</text>
<text x="165.1" y="217.8" transform="rotate(-90 165.1 217.8)">1</text>
<text x="166.9" y="216.3" transform="rotate(-90 166.9 216.3)">1</text>
<text x="168.6" y="217.8" transform="rotate(-90 168.6 217.8)">2</text>
<text x="170.4" y="216.3" transform="rotate(-90 170.4 216.3)">2</text>
<text x="172.2" y="217.8" transform="rotate(-90 172.2 217.8)">3</text>
<text x="173.9" y="216.3" transform="rotate(-90 173.9 216.3)">3</text>
<text x="175.7" y="217.8" transform="rotate(-90 175.7 217.8)">4</text>
<text x="177.4" y="216.3" transform="rotate(-90 177.4 216.3)">4</text>
<text x="273.4" y="220.1">5</text>
<text x="273.4" y="216.5">6</text>
<text x="273.4" y="227.1">3</text>
<text x="273.4" y="223.6">4</text>
<text x="92.4" y="234">EN1</text>
<text x="129.5" y="234">EN2</text>
<text x="273.4" y="230.6">2</text>
<text x="273.4" y="234.2">1</text>
<text x="106.5" y="241.1">GND</text>
<text x="32.1" y="257.1" transform="rotate(-90 32.1 257.1)">1</text>
<text x="32.1" y="253.6" transform="rotate(-90 32.1 253.6)">2</text>
<text x="36.7" y="255.9" transform="rotate(-90 36.7 255.9)">Pin_2</text>
<text x="80.1" y="253.4">BAT+</text>
<text x="36.7" y="259.4" transform="rotate(-90 36.7 259.4)">Pin_1</text>
<text x="96.7" y="268.2" transform="rotate(-90 96.7 268.2)">3</text>
<text x="103.7" y="268.2" transform="rotate(-90 103.7 268.2)">2</text>
<text x="110.8" y="268.2" transform="rotate(-90 110.8 268.2)">1</text>
<text x="142.5" y="275.3" transform="rotate(-90 142.5 275.3)">3</text>
<text x="149.6" y="275.3" transform="rotate(-90 149.6 275.3)">2</text>
<text x="156.6" y="275.3" transform="rotate(-90 156.6 275.3)">1</text>
</g>
<g font-size="3.2">
<text x="272.1" y="45.8">GND</text>
<text x="273.6" y="44">44</text>
<text x="241.5" y="118.1">22</text>
<text x="243" y="119.9">GND</text>
<text x="272.1" y="119.9">GND</text>
<text x="272.1" y="116.3">GND</text>
<text x="273.6" y="118.1">23</text>
<text x="273.6" y="114.6">24</text>
</g>
<g font-size="2.5" fill="#8d2323">
<text x="358.8" y="35.2">R</text>
<text x="358.8" y="31.7">W</text>
<text x="358.8" y="38.7">B</text>
<text x="358.8" y="63.4">W</text>
<text x="358.8" y="70.5">B</text>
<text x="358.8" y="67">R</text>
<text x="358.8" y="95.2">W</text>
<text x="358.8" y="98.7">R</text>
<text x="358.8" y="102.2">B</text>
</g>
</svg>
